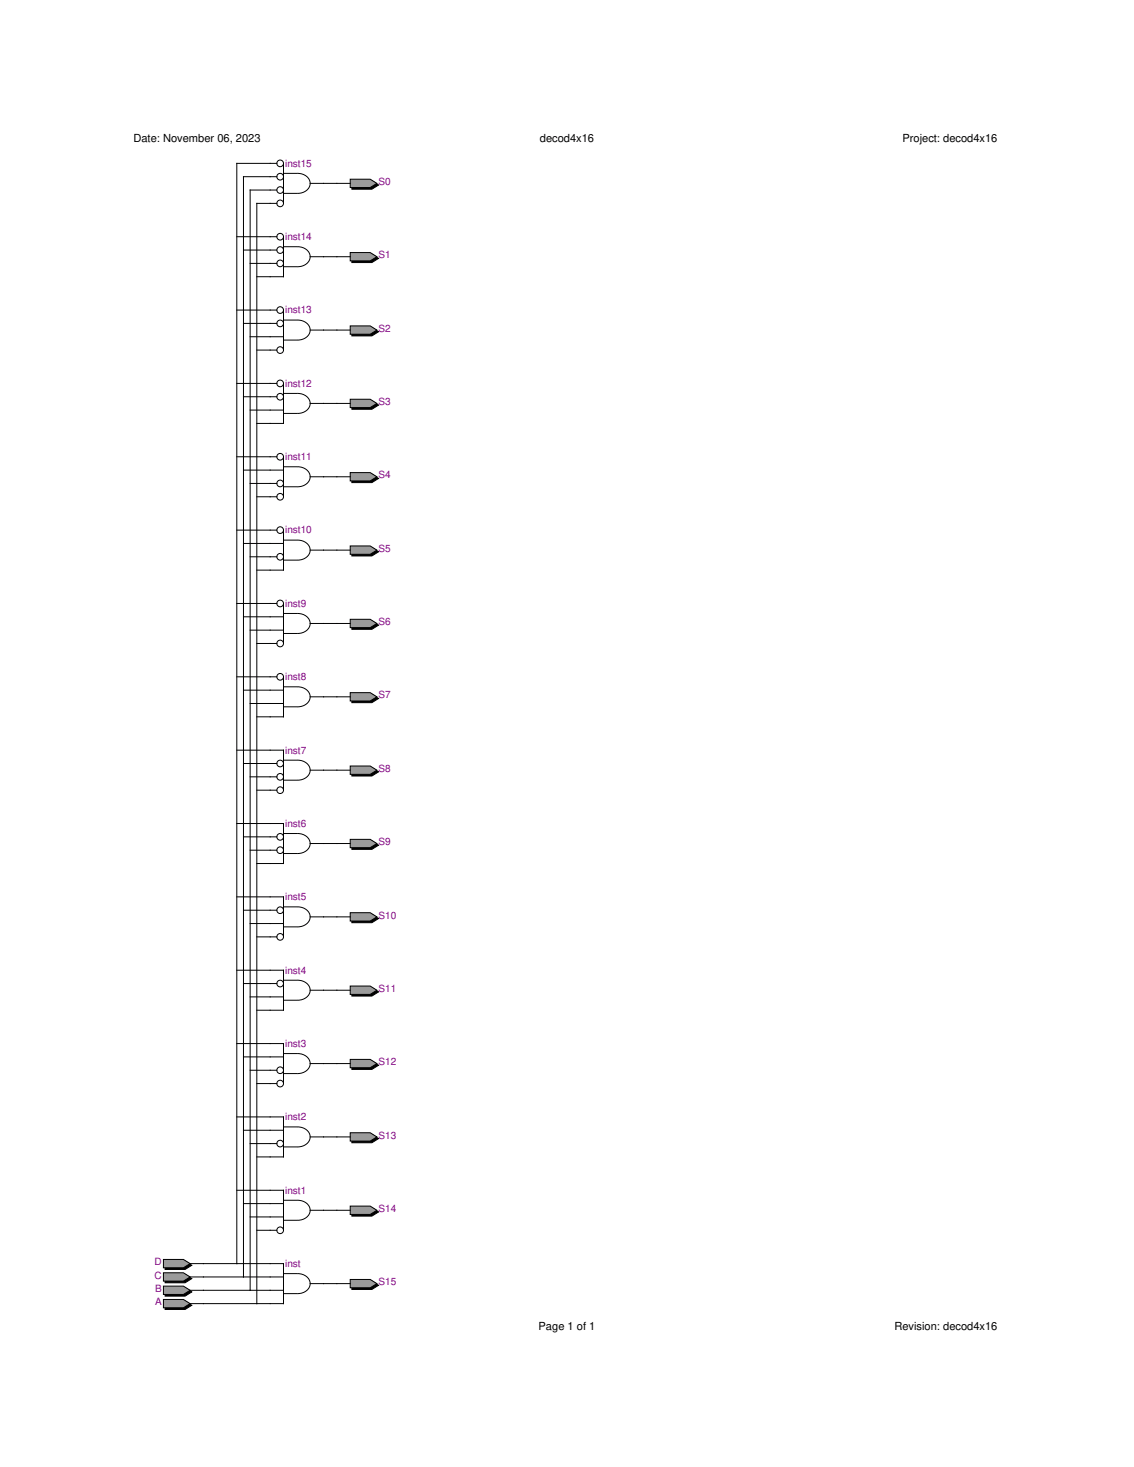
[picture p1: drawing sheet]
<svg xmlns="http://www.w3.org/2000/svg" width="216mm" height="279mm" viewBox="0 0 216 279" stroke-linecap="round" stroke-linejoin="round" font-family="sans-serif">
<g fill="none" stroke="#000" stroke-width=".19">
<path d="M51.4 31.1h1.3M51.4 33.7h1.3M51.4 36.2h1.3M51.4 38.7h1.3M54 31.1v7.6M54 33h2.5M54 36.8h2.5M56.7 33a2.07 2.07 0 0 1 2.3 2.4 2.31 2.31 0 0 1-2.3 1.4M59.1 34.9h2.5M51.4 59.1h1.3M51.4 45.1h1.3M51.4 47.6h1.3"/>
<path d="M51.4 50.2h1.3M54 45.1v7.6h-2.6M54 59.1v7.6M54 47h2.5M54 50.8h2.5M56.7 47a2.07 2.07 0 0 1 2.3 2.4 2.31 2.31 0 0 1-2.3 1.4M59.1 48.9h2.5M51.4 61.6h1.3M51.4 64.1h2.6M51.4 66.7h1.3M54 73v7.6M54 74.9h2.5"/>
<path d="M54 78.7h2.5M54 61h2.5M54 64.8h2.5M56.7 74.9a2.07 2.07 0 0 1 2.3 2.4 2.31 2.31 0 0 1-2.3 1.4M56.7 61a2.07 2.07 0 0 1 2.3 2.4 2.31 2.31 0 0 1-2.3 1.4M59.1 62.9h2.5M54 87v7.6M54 88.9h2.5M54 92.7h2.5M56.7 88.9a2.07 2.07 0 0 1 2.3 2.4 2.31 2.31 0 0 1-2.3 1.4M51.4 114.9h1.3M51.4 117.5h2.6"/>
<path d="M51.4 101h1.3M51.4 103.5h2.6M51.4 106h1.3M54 101v7.6h-2.6M54 114.9v7.7M54 116.8h2.5M54 102.9h2.5M54 106.7h2.5M56.7 116.8a2.07 2.07 0 0 1 2.3 2.5 2.31 2.31 0 0 1-2.3 1.4M56.7 102.9a2.07 2.07 0 0 1 2.3 2.4 2.31 2.31 0 0 1-2.3 1.4M59.1 118.7h2.5M59.1 104.8h2.5"/>
<path d="M51.4 128.9h1.3M51.4 131.4h2.6M51.4 134h2.6M51.4 120h2.6M51.4 122.6h1.3M54 128.9v7.6h-2.6M54 130.8h2.5M54 134.6h2.5M54 120.7h2.5M56.7 130.8a2.07 2.07 0 0 1 2.3 2.4 2.31 2.31 0 0 1-2.3 1.4M59.1 132.7h2.5M51.4 142.9h2.6v7.6"/>
<path d="M51.4 156.8h2.6v7.7h-2.6M51.4 159.4h1.3M51.4 145.4h1.3M51.4 148h1.3M51.4 150.5h1.3M54 158.8h2.5M54 144.8h2.5M54 148.6h2.5M56.7 158.8a2.07 2.07 0 0 1 2.3 2.4 2.31 2.31 0 0 1-2.3 1.4M56.7 144.8a2.07 2.07 0 0 1 2.3 2.4 2.31 2.31 0 0 1-2.3 1.4M59.1 146.7h2.5M51.4 170.8h2.6v7.6"/>
<path d="M51.4 173.4h1.3M51.4 175.9h2.6M51.4 178.4h1.3M51.4 161.9h1.3M54 172.7h2.5M54 176.5h2.5M54 162.6h2.5M56.7 172.7a2.07 2.07 0 0 1 2.3 2.4 2.31 2.31 0 0 1-2.3 1.4M59.1 174.6h2.5M59.1 160.7h2.5M51.4 184.8h2.6v7.6h-2.6M51.4 198.8h2.6v7.6"/>
<path d="M51.4 187.3h1.3M51.4 189.9h2.6M54 186.7h2.5M54 190.5h2.5M56.7 186.7a2.07 2.07 0 0 1 2.3 2.4 2.31 2.31 0 0 1-2.3 1.4M59.1 188.6h2.5M51.4 212.7h2.6v7.6h-2.6M51.4 215.3h2.6M51.4 217.8h1.3M51.4 201.3h2.6M51.4 203.8h1.3M51.4 206.4h1.3"/>
<path d="M54 214.6h2.5M54 218.4h2.5M54 200.7h2.5M54 204.5h2.5M56.7 214.6a2.07 2.07 0 0 1 2.3 2.4 2.31 2.31 0 0 1-2.3 1.4M56.7 200.7a2.07 2.07 0 0 1 2.3 2.4 2.31 2.31 0 0 1-2.3 1.4M59.1 216.5h2.5M59.1 202.6h2.5M51.4 226.7h2.6v7.6M51.4 229.2h2.6M51.4 231.8h2.6M51.4 234.3h1.3"/>
<path d="M54 228.6h2.5M54 232.4h2.5M56.7 228.6a2.07 2.07 0 0 1 2.3 2.4 2.31 2.31 0 0 1-2.3 1.4M59.1 230.5h2.5M51.4 240.7h2.6v7.6h-2.6M51.4 243.2h2.6M51.4 245.7h2.6M54 242.6h2.5M54 246.4h2.5M56.7 242.6a2.07 2.07 0 0 1 2.3 2.4 2.31 2.31 0 0 1-2.3 1.4M59.1 244.5h2.5"/>
<circle cx="53.3" cy="36.2" r=".64"/>
<circle cx="53.3" cy="38.7" r=".64"/>
<circle cx="53.3" cy="33.7" r=".64"/>
<circle cx="53.3" cy="31.1" r=".64"/>
<circle cx="53.3" cy="45.1" r=".64"/>
<circle cx="53.3" cy="47.6" r=".64"/>
<circle cx="53.3" cy="59.1" r=".64"/>
<circle cx="53.3" cy="50.2" r=".64"/>
<circle cx="53.3" cy="61.6" r=".64"/>
<circle cx="53.3" cy="66.7" r=".64"/>
<circle cx="53.3" cy="114.9" r=".64"/>
<circle cx="53.3" cy="106" r=".64"/>
<circle cx="53.3" cy="101" r=".64"/>
<circle cx="53.3" cy="122.6" r=".64"/>
<circle cx="53.3" cy="128.9" r=".64"/>
<circle cx="53.3" cy="159.4" r=".64"/>
<circle cx="53.3" cy="148" r=".64"/>
<circle cx="53.3" cy="145.4" r=".64"/>
<circle cx="53.3" cy="150.5" r=".64"/>
<circle cx="53.3" cy="178.4" r=".64"/>
<circle cx="53.3" cy="173.4" r=".64"/>
<circle cx="53.3" cy="161.9" r=".64"/>
<circle cx="53.3" cy="187.3" r=".64"/>
<circle cx="53.3" cy="206.4" r=".64"/>
<circle cx="53.3" cy="217.8" r=".64"/>
<circle cx="53.3" cy="203.8" r=".64"/>
<circle cx="53.3" cy="234.3" r=".64"/>
</g>
<path d="M67 244h3.8l1.3 .8-1.3 .8h-3.8z" fill="#000" stroke="#000" stroke-width=".19"/>
<path d="M66.7 243.7h3.8l1.3 .8-1.3 .8h-3.8z" fill="#9b9b9b" stroke="#000" stroke-width=".19"/>
<path d="M64.1 244.5h2.6" fill="none" stroke="#000" stroke-width=".19"/>
<path d="M31.4 240.2h3.8l1.3 .8-1.3 .8h-3.8z" fill="#000" stroke="#000" stroke-width=".19"/>
<path d="M31.1 239.9h3.8l1.3 .8-1.3 .8h-3.8z" fill="#9b9b9b" stroke="#000" stroke-width=".19"/>
<path d="M36.2 240.7h2.5" fill="none" stroke="#000" stroke-width=".19"/>
<path d="M31.4 242.7h3.8l1.3 .8-1.3 .8h-3.8z" fill="#000" stroke="#000" stroke-width=".19"/>
<path d="M31.1 242.4h3.8l1.3 .8-1.3 .8h-3.8z" fill="#9b9b9b" stroke="#000" stroke-width=".19"/>
<path d="M36.2 243.2h2.5" fill="none" stroke="#000" stroke-width=".19"/>
<path d="M31.4 245.3h3.8l1.3 .8-1.3 .8h-3.8z" fill="#000" stroke="#000" stroke-width=".19"/>
<path d="M31.1 245h3.8l1.3 .7-1.3 .8h-3.8z" fill="#9b9b9b" stroke="#000" stroke-width=".19"/>
<path d="M36.2 245.7h2.5" fill="none" stroke="#000" stroke-width=".19"/>
<path d="M31.4 247.8h3.8l1.3 .8-1.3 .8h-3.8z" fill="#000" stroke="#000" stroke-width=".19"/>
<path d="M31.1 247.5h3.8l1.3 .8-1.3 .8h-3.8z" fill="#9b9b9b" stroke="#000" stroke-width=".19"/>
<path d="M36.2 248.3h2.5" fill="none" stroke="#000" stroke-width=".19"/>
<path d="M67 230h3.8l1.3 .8-1.3 .8h-3.8z" fill="#000" stroke="#000" stroke-width=".19"/>
<path d="M66.7 229.7h3.8l1.3 .8-1.3 .8h-3.8z" fill="#9b9b9b" stroke="#000" stroke-width=".19"/>
<path d="M64.1 230.5h2.6" fill="none" stroke="#000" stroke-width=".19"/>
<path d="M67 216.1h3.8l1.3 .8-1.3 .7h-3.8z" fill="#000" stroke="#000" stroke-width=".19"/>
<path d="M66.7 215.7h3.8l1.3 .8-1.3 .8h-3.8z" fill="#9b9b9b" stroke="#000" stroke-width=".19"/>
<path d="M64.1 216.5h2.6" fill="none" stroke="#000" stroke-width=".19"/>
<path d="M67 202.1h3.8l1.3 .8-1.3 .8h-3.8z" fill="#000" stroke="#000" stroke-width=".19"/>
<path d="M66.7 201.8h3.8l1.3 .8-1.3 .8h-3.8z" fill="#9b9b9b" stroke="#000" stroke-width=".19"/>
<path d="M64.1 202.6h2.6" fill="none" stroke="#000" stroke-width=".19"/>
<path d="M67 188.1h3.8l1.3 .8-1.3 .8h-3.8z" fill="#000" stroke="#000" stroke-width=".19"/>
<path d="M66.7 187.8h3.8l1.3 .8-1.3 .8h-3.8z" fill="#9b9b9b" stroke="#000" stroke-width=".19"/>
<path d="M64.1 188.6h2.6" fill="none" stroke="#000" stroke-width=".19"/>
<path d="M67 174.1h3.8l1.3 .8-1.3 .8h-3.8z" fill="#000" stroke="#000" stroke-width=".19"/>
<path d="M66.7 173.8h3.8l1.3 .8-1.3 .8h-3.8z" fill="#9b9b9b" stroke="#000" stroke-width=".19"/>
<path d="M64.1 174.6h2.6" fill="none" stroke="#000" stroke-width=".19"/>
<path d="M67 160.2h3.8l1.3 .8-1.3 .8h-3.8z" fill="#000" stroke="#000" stroke-width=".19"/>
<path d="M66.7 159.9h3.8l1.3 .8-1.3 .7h-3.8z" fill="#9b9b9b" stroke="#000" stroke-width=".19"/>
<path d="M64.1 160.7h2.6" fill="none" stroke="#000" stroke-width=".19"/>
<path d="M67 146.2h3.8l1.3 .8-1.3 .8h-3.8z" fill="#000" stroke="#000" stroke-width=".19"/>
<path d="M66.7 145.9h3.8l1.3 .8-1.3 .8h-3.8z" fill="#9b9b9b" stroke="#000" stroke-width=".19"/>
<path d="M64.1 146.7h2.6" fill="none" stroke="#000" stroke-width=".19"/>
<path d="M67 132.2h3.8l1.3 .8-1.3 .8h-3.8z" fill="#000" stroke="#000" stroke-width=".19"/>
<path d="M66.7 131.9h3.8l1.3 .8-1.3 .8h-3.8z" fill="#9b9b9b" stroke="#000" stroke-width=".19"/>
<path d="M64.1 132.7h2.6" fill="none" stroke="#000" stroke-width=".19"/>
<path d="M67 118.3h3.8l1.3 .8-1.3 .8h-3.8z" fill="#000" stroke="#000" stroke-width=".19"/>
<path d="M66.7 118h3.8l1.3 .7-1.3 .8h-3.8z" fill="#9b9b9b" stroke="#000" stroke-width=".19"/>
<path d="M64.1 118.7h2.6" fill="none" stroke="#000" stroke-width=".19"/>
<path d="M67 104.3h3.8l1.3 .8-1.3 .8h-3.8z" fill="#000" stroke="#000" stroke-width=".19"/>
<path d="M66.7 104h3.8l1.3 .8-1.3 .8h-3.8z" fill="#9b9b9b" stroke="#000" stroke-width=".19"/>
<path d="M64.1 104.8h2.6" fill="none" stroke="#000" stroke-width=".19"/>
<path d="M67 90.3h3.8l1.3 .8-1.3 .8h-3.8z" fill="#000" stroke="#000" stroke-width=".19"/>
<path d="M66.7 90h3.8l1.3 .8-1.3 .8h-3.8z" fill="#9b9b9b" stroke="#000" stroke-width=".19"/>
<path d="M64.1 90.8h2.6" fill="none" stroke="#000" stroke-width=".19"/>
<path d="M67 76.4h3.8l1.3 .8-1.3 .7h-3.8z" fill="#000" stroke="#000" stroke-width=".19"/>
<path d="M66.7 76h3.8l1.3 .8-1.3 .8h-3.8z" fill="#9b9b9b" stroke="#000" stroke-width=".19"/>
<path d="M64.1 76.8h2.6" fill="none" stroke="#000" stroke-width=".19"/>
<path d="M67 62.4h3.8l1.3 .8-1.3 .8h-3.8z" fill="#000" stroke="#000" stroke-width=".19"/>
<path d="M66.7 62.1h3.8l1.3 .8-1.3 .8h-3.8z" fill="#9b9b9b" stroke="#000" stroke-width=".19"/>
<path d="M64.1 62.9h2.6" fill="none" stroke="#000" stroke-width=".19"/>
<path d="M67 48.4h3.8l1.3 .8-1.3 .8h-3.8z" fill="#000" stroke="#000" stroke-width=".19"/>
<path d="M66.7 48.1h3.8l1.3 .8-1.3 .8h-3.8z" fill="#9b9b9b" stroke="#000" stroke-width=".19"/>
<path d="M64.1 48.9h2.6" fill="none" stroke="#000" stroke-width=".19"/>
<path d="M67 34.4h3.8l1.3 .8-1.3 .8h-3.8z" fill="#000" stroke="#000" stroke-width=".19"/>
<path d="M66.7 34.1h3.8l1.3 .8-1.3 .8h-3.8z" fill="#9b9b9b" stroke="#000" stroke-width=".19"/>
<g fill="none" stroke="#000" stroke-width=".19">
<path d="M51.4 31.1h-6.3v209.6M51.4 33.7h-5v209.5M51.4 36.2h-3.8v209.5M51.4 38.7h-2.5v209.6M61.6 34.9h5.1M45.1 59.1h6.3M45.1 45.1h6.3M46.4 47.6h5M47.6 50.2h3.8M48.9 52.7h2.5M61.6 48.9h2.5M45.1 73h7.6"/>
<path d="M46.4 75.6h6.3M46.4 61.6h5M47.6 78.1h6.4M47.6 64.1h3.8M48.9 66.7h2.5M59.1 76.8h5M61.6 62.9h2.5M45.1 87h7.6M46.4 89.5h7.6M47.6 92.1h5.1M48.9 94.6h3.8M48.9 80.6h5.1"/>
<path d="M59.1 90.8h5M45.1 114.9h6.3M45.1 101h6.3M46.4 117.5h5M46.4 103.5h5M47.6 106h3.8M48.9 108.6h2.5M61.6 118.7h2.5M61.6 104.8h2.5M45.1 128.9h6.3M46.4 131.4h5M47.6 134h3.8"/>
<path d="M47.6 120h3.8M48.9 136.5h2.5M48.9 122.6h2.5M61.6 132.7h2.5M45.1 156.8h6.3M45.1 142.9h6.3M46.4 159.4h5M46.4 145.4h5M47.6 148h3.8M48.9 150.5h2.5M61.6 146.7h2.5M45.1 170.8h6.3"/>
<path d="M46.4 173.4h5M47.6 175.9h3.8M47.6 161.9h3.8M48.9 178.4h2.5M48.9 164.5h2.5M61.6 174.6h2.5M61.6 160.7h2.5M45.1 198.8h6.3M45.1 184.8h6.3M46.4 187.3h5M47.6 189.9h3.8M48.9 192.4h2.5"/>
<path d="M61.6 188.6h2.5M45.1 212.7h6.3M46.4 215.3h5M46.4 201.3h5M47.6 217.8h3.8M47.6 203.8h3.8M48.9 206.4h2.5M61.6 216.5h2.5M61.6 202.6h2.5M45.1 226.7h6.3M46.4 229.2h5M47.6 231.8h3.8"/>
<path d="M48.9 234.3h2.5M48.9 220.3h2.5M61.6 230.5h2.5M38.7 240.7h12.7M38.7 243.2h12.7M38.7 245.7h12.7M38.7 248.3h12.7M61.6 244.5h2.5"/>
<circle cx="53.3" cy="75.6" r=".64"/>
<circle cx="53.3" cy="73" r=".64"/>
<circle cx="53.3" cy="94.6" r=".64"/>
<circle cx="53.3" cy="87" r=".64"/>
<circle cx="53.3" cy="92.1" r=".64"/>
</g>
<g font-size="2.1">
<text x="25.4" y="27">Date: November 06, 2023</text>
<text x="102.8" y="27">decod4x16</text>
<text x="171.8" y="27">Project: decod4x16</text>
<text x="102.5" y="253.4">Page 1 of 1</text>
<text x="170.3" y="253.4">Revision: decod4x16</text>
</g>
<g font-size="1.9" fill="#800080">
<text x="54.3" y="31.8">inst15</text>
<text x="72.1" y="35.2">S0</text>
<text x="54.3" y="45.7">inst14</text>
<text x="72.1" y="49.2">S1</text>
<text x="54.3" y="59.7">inst13</text>
<text x="72.1" y="63.2">S2</text>
<text x="54.3" y="73.7">inst12</text>
<text x="72.1" y="77.2">S3</text>
<text x="54.3" y="87.6">inst11</text>
<text x="72.1" y="91.1">S4</text>
<text x="54.3" y="101.6">inst10</text>
<text x="72.1" y="105.1">S5</text>
<text x="54.3" y="115.6">inst9</text>
<text x="72.1" y="119.1">S6</text>
<text x="54.3" y="129.5">inst8</text>
<text x="72.1" y="133">S7</text>
<text x="54.3" y="143.5">inst7</text>
<text x="72.1" y="147">S8</text>
<text x="54.3" y="157.5">inst6</text>
<text x="72.1" y="161">S9</text>
<text x="54.3" y="171.5">inst5</text>
<text x="72.1" y="174.9">S10</text>
<text x="54.3" y="185.4">inst4</text>
<text x="72.1" y="188.9">S11</text>
<text x="54.3" y="199.4">inst3</text>
<text x="72.1" y="202.9">S12</text>
<text x="54.3" y="213.4">inst2</text>
<text x="72.1" y="216.9">S13</text>
<text x="54.3" y="227.3">inst1</text>
<text x="72.1" y="230.8">S14</text>
<text x="29.4" y="241">D</text>
<text x="29.4" y="243.5">C</text>
<text x="54.3" y="241.3">inst</text>
<text x="72.1" y="244.8">S15</text>
<text x="29.5" y="246.1">B</text>
<text x="29.5" y="248.6">A</text>
</g>
</svg>
